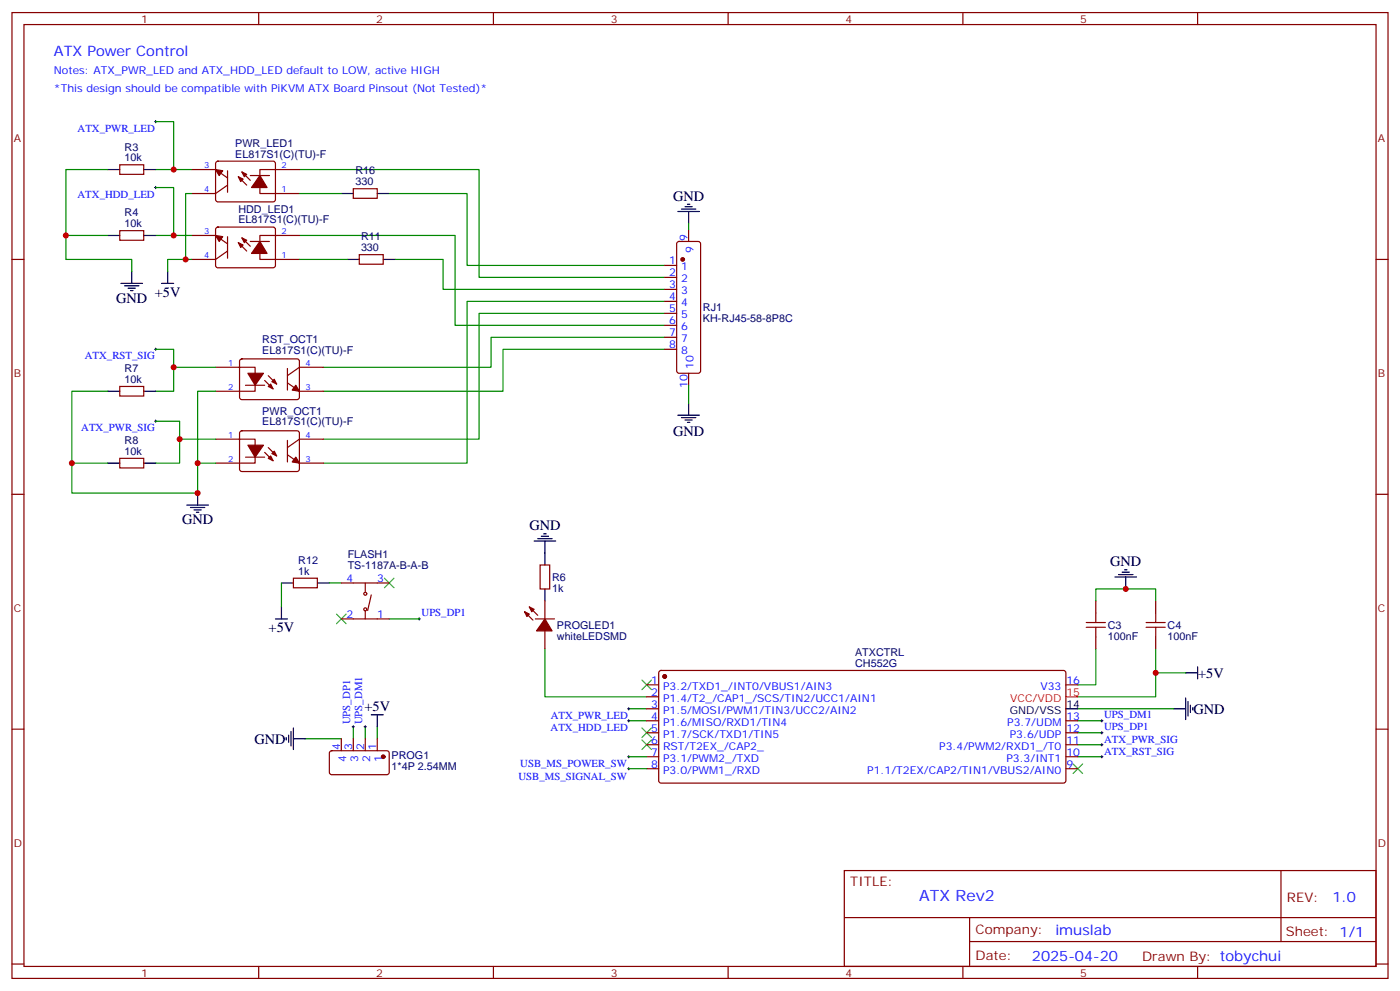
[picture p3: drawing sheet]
<svg xmlns="http://www.w3.org/2000/svg" width="412mm" height="292mm" viewBox="0 0 412 292" stroke-linecap="round" stroke-linejoin="round" font-family="sans-serif">
<g fill="none" stroke="#870000" stroke-width=".35">
<path d="M3.5 3.7h405.4v284.3h-405.4zM7.1 7.2h398.2v277.3h-398.2zM76.2 3.7v3.5M145.3 3.7v3.5M214.5 3.7v3.5M283.6 3.7v3.5M352.8 3.7v3.5M35.3 48.5h7v2.8h-7zM56.4 49.9h7.1l3.5 2.5M63.7 47.7l.5-.3 16.5 .1 .4 .7v10.8l-.7 .4h-16.5l-.4-.7v-10.5zM67 50.3v6.3M67 54.5l-3.5 2.5h-7.1"/>
<path d="M70.2 52l2.5 2.5M71.3 50.6l2.4 2.5M73.7 51.7h5.7M88.2 49.9h-11.6v7.1h11.6M104.1 55.6h7v2.8h-7zM3.5 76.4h3.6M35.3 67.9h7v2.8h-7zM56.4 69.3h7.1l3.5 2.5M63.7 67.1l.5-.2h16.5l.4 .7v10.8l-.7 .4h-16.5l-.4-.7v-10.5zM67 73.9l-3.5 2.5h-7.1M67 69.7v6.3M70.2 71.4l2.5 2.5"/>
<path d="M71.3 70l2.4 2.5M73.7 71.1h5.7M88.2 69.3h-11.6v7.1h11.6M105.8 75h7.1v2.8h-7.1zM195.8 78.1h3.5M199.6 71.3l.4-.2h5.7l.5 .2 .2 .5v37.4l-.3 .5-.4 .2h-5.7l-.5-.2-.2-.5v-37.4zM202.8 67.6v3.5M405.3 76.4h3.6M195.8 81.7h3.5M195.8 85.2h3.5M195.8 88.7h3.5M195.8 92.3h3.5"/>
<path d="M195.8 95.8h3.5M195.8 99.3h3.5M35.3 113.8h7v2.8h-7zM63.5 108.1h11.6v7.1h-11.6M70.8 105.9l.5-.2h16.5l.4 .7-.1 10.8-.6 .5-16.5-.1-.4-.7v-10.5zM72.3 113.4h5.7M78 112l2.4 2.5M79 110.6l2.5 2.5M84.7 112.7l3.5 2.5h7M84.7 108.5v6.3M95.2 108.1h-7l-3.5 2.5M195.8 102.8h3.5"/>
<path d="M202.8 109.9v3.5M35.3 134.9h7v2.9h-7zM63.5 129.3h11.6v7h-11.6M70.8 127l.5-.2 16.5 .1 .4 .6-.1 10.9-.6 .4h-16.5l-.4-.7v-10.6zM72.3 134.6h5.7M78 133.2l2.4 2.4M79 131.8l2.5 2.4M84.7 129.6v6.4M84.7 133.9l3.5 2.4h7M95.2 129.3h-7l-3.5 2.5M3.5 145.5h3.6M405.3 145.5h3.6"/>
<path d="M86.4 170.2h7.1v2.8h-7.1zM100.5 171.6h14.2M107.6 171.6v2.5M107.6 179.7v2.5M109.4 175.2l-1.1 4.5M155.9 178.7l2.5 2.5M159.1 166.3h2.8v7.1h-2.8zM160.5 176.9v5.3M322.8 176.9v3.5M340.4 176.9v3.5M100.5 182.2h14.2M154.5 180.1l2.5 2.5"/>
<path d="M157.7 182.2h5.6M160.5 185.7v5.3M194.3 197.6l.4-.2h118.8l.5 .7-.1 32-.6 .4h-118.8l-.5-.7v-31.7zM322.8 187.5v3.5M340.4 187.5v3.5M3.5 214.7h3.6M100.5 217.5v3.5M104.1 217.5v3.5M107.6 217.5v3.5M111.1 217.5v3.5M190.5 201.6h3.5M190.5 205.1h3.5"/>
<path d="M190.5 208.7h3.5M190.5 212.2h3.5M190.5 215.7h3.5M190.5 219.3h3.5M314 201.6h3.5M314 212.2h3.5M314 215.7h3.5M314 219.3h3.5M405.3 214.7h3.6M97.2 221.2l.5-.2 16.5 .1 .5 .6-.1 5.9-.7 .5-16.5-.1-.4-.6v-5.7zM190.5 222.8h3.5M190.5 226.3h3.5"/>
<path d="M314 222.8h3.5M314 226.3h3.5M248.7 256.3h156.6v28.2h-156.6zM377.3 256.3v20.9M248.7 270.1h156.5M285.6 277.2h119.6M285.6 270.1v14.2M3.5 283.8h3.6M76.2 284.5v3.5M145.3 284.5v3.5M214.5 284.5v3.5M283.6 284.5v3.5"/>
<path d="M352.8 284.5v3.5M405.3 283.8h3.6"/>
<circle cx="107.6" cy="179.4" r=".44"/>
<circle cx="107.6" cy="174.8" r=".44"/>
</g>
<g fill="none" stroke="#008700" stroke-width=".35">
<path d="M45.9 35.8h5.3v14.1M31.7 49.9h-12.3v26.5h19.4v3.5M45.9 55.2h5.3v14.1M45.9 49.9h10.5M56.4 57h-1.7v19.4M88.2 49.9h52.9v31.8h54.7M88.2 57h12.3M114.7 57h22.9v21.1h58.2M19.4 69.3h12.3M45.9 69.3h10.5M56.4 76.4h-7v3.5M88.2 69.3h45.9v26.5h61.7"/>
<path d="M88.2 76.4h14.1M116.4 76.4h14.1v8.8h65.3M202.8 65.8v1.8M195.8 99.3h-51.2v8.8h-49.4M195.8 92.3h-54.7v37h-45.9M195.8 88.7h-58.2v47.6h-42.4M31.7 115.2h-10.5v21.1h10.5M45.9 102.8h5.3v5.3M63.5 108.1h-12.3v7.1h-5.3M63.5 115.2h-5.3v30h-37v-8.9M195.8 102.8h-47.6v12.4h-53M202.8 113.4v5.3"/>
<path d="M45.9 124h7v5.3M58.2 136.3h5.3M63.5 129.3h-10.6v7h-7M82.9 171.6v7.1M97 171.6h3.5M322.8 176.9v-3.5h17.6v3.5M114.7 182.2h8.8M160.5 191v14.1h30M322.8 191v10.6h-5.3M340.4 191v14.1h-22.9M340.4 198.1h8.8M90 217.5h10.5"/>
<path d="M104.1 214v3.5M107.6 214v3.5M111.1 214v3.5M185.2 208.7h5.3M185.2 212.2h5.3M317.5 208.7h28.2M317.5 219.3h7.1M317.5 215.7h7.1M317.5 212.2h7.1M185.2 222.8h5.3M185.2 226.3h5.3M317.5 222.8h7.1"/>
</g>
<g fill="none" stroke="#000" stroke-width=".29">
<path d="M45.5 35.8h.7M45.9 35.5v.7M45.5 55.2h.7M45.9 54.9v.7M45.5 102.8h.7M45.9 102.5v.7M45.5 124h.7M45.9 123.6v.8M123.1 182.2h.7M123.5 181.9v.7M103.7 214h.7M104.1 213.6v.7"/>
<path d="M107.2 214h.7M107.6 213.6v.7M184.9 212.2h.7M184.9 208.7h.7M185.2 208.3v.7M185.2 211.8v.7M324.2 212.2h.7M324.2 215.7h.7M324.2 219.3h.7M324.6 211.8v.7M324.6 215.4v.7M324.6 218.9v.7"/>
<path d="M184.9 222.8h.7M184.9 226.3h.7M185.2 222.4v.7M185.2 226v.7M324.2 222.8h.7M324.6 222.4v.7"/>
</g>
<g fill="#870000" stroke="#870000" stroke-width=".35">
<path d="M87.1 113.4l1.1 1.8-2.1-.4z"/>
<path d="M79 113.8l.7-.7 .7 1.4z"/>
<path d="M80.1 112.4l.7-.7 .7 1.4z"/>
<path d="M73 109.9h4.6l-2.5 3.5z"/>
<path d="M87.1 134.6l1.1 1.7-2.1-.3z"/>
<path d="M79 134.9l.7-.7 .7 1.4z"/>
<path d="M80.1 133.5l.7-.7 .7 1.4z"/>
<path d="M73 131.1h4.6l-2.5 3.5z"/>
<path d="M63.5 69.3l2.1 .4-1 1.4z"/>
<path d="M71.3 70l1.4 .7-.7 .7z"/>
<path d="M70.2 71.4l1.4 .7-.7 .7z"/>
<path d="M76.6 71.1l2.1 3.5h-4.6z"/>
<path d="M63.5 49.9l2.1 .4-1 1.4z"/>
<path d="M71.3 50.6l1.4 .7-.7 .7z"/>
<path d="M70.2 52l1.4 .7-.7 .7z"/>
<path d="M76.6 51.7l2.1 3.5h-4.6z"/>
<path d="M155.9 178.7l1.4 .7-.7 .7z"/>
<path d="M154.5 180.1l1.4 .7-.7 .7z"/>
<path d="M160.5 182.2l2.1 3.5h-4.6z"/>
<circle cx="201.1" cy="76.4" r=".53"/>
<circle cx="112.9" cy="222.8" r=".53"/>
<circle cx="195.8" cy="199.1" r=".53"/>
</g>
<g fill="none" stroke="#000" stroke-width=".35">
<path d="M31.7 49.9h3.6M42.3 49.9h3.6M100.5 57h3.6M111.1 57h3.6M31.7 69.3h3.6M38.8 79.9v3.5M42.3 69.3h3.6M49.4 79.9v3.5M102.3 76.4h3.5M112.9 76.4h3.5M199.7 62.3h6.3M200.7 61.6h4.3"/>
<path d="M201.8 60.9h2.1M202.5 60.1h.7M202.8 62.3v3.5M35.6 83.4h6.4M36.7 84.1h4.2M37.7 84.8h2.2M38.5 85.5h.7M47.6 83.4h3.6M31.7 115.2h3.6M42.3 115.2h3.6M202.8 118.7v3.5M31.7 136.3h3.6"/>
<path d="M42.3 136.3h3.6M199.7 122.2h6.3M200.7 122.9h4.3M201.8 123.6h2.1M202.5 124.4h.7M55 148.7h6.4M56.1 149.4h4.2M57.1 150.1h2.2M57.9 150.8h.7M58.2 145.2v3.5M157.3 159.3h6.4M158.4 158.6h4.2"/>
<path d="M159.5 157.9h2.1M160.2 157.2h.7M160.5 159.3v7M82.9 171.6h3.5M82.9 178.7v3.5M93.5 171.6h3.5M160.5 173.4v3.5M328.4 169.9h6.4M329.5 169.2h4.2M330.6 168.5h2.1M331.3 167.7h.7M331.6 169.9v3.5"/>
<path d="M81.1 182.2h3.6M349.2 198.1h3.6M352.8 196.3v3.5M84.3 217.1v.7M85 216.4v2.1M85.7 215.4v4.2M86.4 217.5h3.6M86.4 214.3v6.4M109.4 210.4h3.5M111.1 210.4v3.6M314 208.7h3.5M345.7 208.7h3.5"/>
<path d="M349.2 205.5v6.3M350 206.6v4.2M350.7 207.6v2.1M351.4 208.3v.7"/>
</g>
<path d="M113.2 170.2l2.9 2.8M116.1 170.2l-2.9 2.8M99.1 180.8l2.9 2.8M102 180.8l-2.9 2.8M189.1 200.2l2.8 2.8M189.1 214.3l2.8 2.8M189.1 217.8l2.8 2.9M191.9 200.2l-2.8 2.8M191.9 214.3l-2.8 2.8M191.9 217.8l-2.8 2.9M316.1 224.9l2.8 2.8M318.9 224.9l-2.8 2.8" fill="none" stroke="#3c3" stroke-width=".35"/>
<path d="M320 183.3h5.6M320 184.7h5.6M322.8 180.4v2.9M322.8 184.7v2.8M337.6 183.3h5.7M337.6 184.7h5.7M340.4 180.4v2.9M340.4 184.7v2.8" fill="none" stroke="#a10000" stroke-width=".35"/>
<path d="M314 205.1h3.5" fill="none" stroke="#f00" stroke-width=".35"/>
<g fill="#c00">
<circle cx="51.2" cy="49.9" r=".88"/>
<circle cx="51.2" cy="69.3" r=".88"/>
<circle cx="19.4" cy="69.3" r=".88"/>
<circle cx="54.7" cy="76.4" r=".88"/>
<circle cx="52.9" cy="129.3" r=".88"/>
<circle cx="51.2" cy="108.1" r=".88"/>
<circle cx="58.2" cy="136.3" r=".88"/>
<circle cx="21.2" cy="136.3" r=".88"/>
<circle cx="58.2" cy="145.2" r=".88"/>
<circle cx="331.6" cy="173.4" r=".88"/>
<circle cx="340.4" cy="198.1" r=".88"/>
</g>
<text font-size="4.6" fill="#00f" x="270.8" y="265.3">ATX Rev2</text>
<g font-size="4.2" fill="#00f">
<text x="15.9" y="16.4">ATX Pow</text>
<text x="34.3" y="16.4">er Control</text>
<text x="392.5" y="265.6">1.0</text>
<text x="310.9" y="275.1">imuslab</text>
<text x="304" y="282.9">2025-04-20</text>
</g>
<g font-size="4.2">
<text x="198.3" y="59.1">GND</text>
<text x="34.2" y="89.1">GND</text>
<text x="45.6" y="87.4">+5V</text>
<text x="198.3" y="128.3">GND</text>
<text x="53.6" y="154.3">GND</text>
<text x="155.9" y="156.1">GND</text>
<text x="327" y="166.6">GND</text>
<text x="79.1" y="186.2">+5V</text>
<text x="353" y="199.5">+5V</text>
<text x="107.3" y="209.3">+5V</text>
<text x="351.5" y="210.1">GND</text>
<text x="75" y="218.9">GND</text>
</g>
<g font-size="3.9" fill="#800">
<text x="250.5" y="260.9">TITLE:</text>
<text x="379.1" y="265.6">REV:</text>
<text x="287.4" y="275.1">Company:</text>
<text x="378.7" y="275.7">Sheet: 1/1</text>
<text x="287.4" y="282.8">Date:</text>
<text x="336.4" y="282.8">Draw</text>
<text x="346.6" y="282.8">n By: tobychui</text>
</g>
<g font-size="3.2" fill="#800">
<text x="41.6" y="6.7">1</text>
<text x="110.8" y="6.7">2</text>
<text x="179.9" y="6.7">3</text>
<text x="249.1" y="6.7">4</text>
<text x="318.2" y="6.7">5</text>
<text x="4.1" y="41.8">A</text>
<text x="405.9" y="41.8">A</text>
<text x="4.1" y="110.9">B</text>
<text x="405.9" y="110.9">B</text>
<text x="4.1" y="180.1">C</text>
<text x="405.9" y="180.1">C</text>
<text x="4.1" y="249.2">D</text>
<text x="405.9" y="249.2">D</text>
<text x="41.6" y="287.5">1</text>
<text x="110.8" y="287.5">2</text>
<text x="179.9" y="287.5">3</text>
<text x="249.1" y="287.5">4</text>
<text x="318.2" y="287.5">5</text>
</g>
<g font-size="3.2" fill="#00f">
<text x="15.9" y="21.7">Notes: ATX_PWR_LED and ATX_HDD_LED default to LOW, active HIGH</text>
<text x="15.9" y="27">*This design should be compatible w</text>
<text x="74.6" y="27">ith PiKVM ATX Board Pinsout (Not Tested)*</text>
<text x="22.9" y="38.9">ATX_PWR_LED</text>
<text x="22.8" y="58.3">ATX_HDD_LED</text>
<text x="202.5" y="70.9" transform="rotate(-90 202.5 70.9)">9</text>
<text x="197.1" y="77.8">1</text>
<text x="204.3" y="74.4" transform="rotate(-90 204.3 74.4)">9</text>
<text x="197.1" y="81.3">2</text>
<text x="200.6" y="79.6">1</text>
<text x="200.6" y="83.1">2</text>
<text x="197.1" y="84.8">3</text>
<text x="197.1" y="88.4">4</text>
<text x="200.6" y="86.6">3</text>
<text x="197.1" y="91.9">5</text>
<text x="197.1" y="95.4">6</text>
<text x="200.6" y="90.1">4</text>
<text x="200.6" y="93.7">5</text>
<text x="197.1" y="99">7</text>
<text x="200.6" y="97.2">6</text>
<text x="200.6" y="100.7">7</text>
<text x="25" y="105.8">ATX_RST_SIG</text>
<text x="197.1" y="102.5">8</text>
<text x="200.6" y="104.2">8</text>
<text x="204.3" y="108.6" transform="rotate(-90 204.3 108.6)">10</text>
<text x="202.5" y="114.1" transform="rotate(-90 202.5 114.1)">10</text>
<text x="23.9" y="126.9">ATX_PWR_SIG</text>
<text x="102.1" y="171.3">4</text>
<text x="111.1" y="171.3">3</text>
<text x="102.1" y="181.9">2</text>
<text x="111.1" y="181.9">1</text>
<text x="124.2" y="181.3">UPS_DP1</text>
<text x="191.8" y="201.3">1</text>
<text x="195.3" y="203">P3.2/TXD1_/INT0/VBUS1/AIN3</text>
<text x="306.5" y="203">V33</text>
<text x="314.1" y="201.3">16</text>
<text x="191.8" y="204.8">2</text>
<text x="191.8" y="208.3">3</text>
<text x="195.3" y="206.6">P1.4/T2_/CAP1_/SCS/TIN2/UCC1/AIN1</text>
<text x="103.2" y="213.3" transform="rotate(-90 103.2 213.3)">UPS_DP1</text>
<text x="106.7" y="213.3" transform="rotate(-90 106.7 213.3)">UPS_DM1</text>
<text x="162.2" y="215.3">ATX_HDD_LED</text>
<text x="162.2" y="211.8">ATX_PWR_LED</text>
<text x="191.8" y="211.8">4</text>
<text x="191.8" y="215.4">5</text>
<text x="195.3" y="210.1">P1.5/MOSI/PWM1/TIN3/UCC2/AIN2</text>
<text x="195.3" y="213.6">P1.6/MISO/RXD1/TIN4</text>
<text x="296.7" y="213.6">P3.7/UDM</text>
<text x="314.1" y="215.4">12</text>
<text x="314.1" y="211.8">13</text>
<text x="325.3" y="211.3">UPS_DM1</text>
<text x="325.3" y="214.8">UPS_DP1</text>
<text x="100.2" y="220.8" transform="rotate(-90 100.2 220.8)">4</text>
<text x="103.7" y="220.8" transform="rotate(-90 103.7 220.8)">3</text>
<text x="107.2" y="220.8" transform="rotate(-90 107.2 220.8)">2</text>
<text x="110.8" y="220.8" transform="rotate(-90 110.8 220.8)">1</text>
<text x="191.8" y="218.9">6</text>
<text x="195.3" y="217.1">P1.7/SCK/TXD1/TIN5</text>
<text x="195.3" y="220.7">RST/T2EX_/CAP2_</text>
<text x="276.7" y="220.7">P3.4/PWM2/RXD1_/T0</text>
<text x="297.4" y="217.1">P3.6/UDP</text>
<text x="314.1" y="218.9">11</text>
<text x="325.3" y="218.6">ATX_PWR_SIG</text>
<text x="102" y="224.3" transform="rotate(-90 102 224.3)">4</text>
<text x="105.5" y="224.3" transform="rotate(-90 105.5 224.3)">3</text>
<text x="109" y="224.3" transform="rotate(-90 109 224.3)">2</text>
<text x="112.5" y="224.3" transform="rotate(-90 112.5 224.3)">1</text>
<text x="153.3" y="225.9">USB_MS_POWER_SW</text>
<text x="191.8" y="222.4">7</text>
<text x="191.8" y="226">8</text>
<text x="195.3" y="224.2">P3.1/PWM2_/TXD</text>
<text x="195.3" y="227.7">P3.0/PWM1_/RXD</text>
<text x="255.5" y="227.7">P1.1/T2EX/CAP2/TIN1/VBUS2/AIN0</text>
<text x="296.4" y="224.2">P3.3/INT1</text>
<text x="314.1" y="226">9</text>
<text x="314.1" y="222.4">10</text>
<text x="325.3" y="222.1">ATX_RST_SIG</text>
<text x="152.7" y="229.5">USB_MS_SIGNAL_SW</text>
</g>
<g font-size="3.2" fill="#000080">
<text x="36.7" y="47.4">10k</text>
<text x="36.7" y="44.3">R3</text>
<text x="69.3" y="46.4">EL817S1(C)(TU)-F</text>
<text x="69.3" y="43.3">PWR_LED1</text>
<text x="104.7" y="51.3">R16</text>
<text x="104.7" y="54.5">330</text>
<text x="36.7" y="63.7">R4</text>
<text x="70.2" y="65.8">EL817S1(C)(TU)-F</text>
<text x="70.2" y="62.7">HDD_LED1</text>
<text x="36.7" y="66.9">10k</text>
<text x="106.3" y="70.7">R11</text>
<text x="106.3" y="73.9">330</text>
<text x="207.1" y="94.9">KH-RJ45-58-8P8C</text>
<text x="207.1" y="91.7">RJ1</text>
<text x="77.3" y="100.9">RST_OCT1</text>
<text x="77.3" y="104.1">EL817S1(C)(TU)-F</text>
<text x="36.7" y="112.7">10k</text>
<text x="36.7" y="109.6">R7</text>
<text x="77.3" y="125.2">EL817S1(C)(TU)-F</text>
<text x="77.3" y="122.1">PWR_OCT1</text>
<text x="36.7" y="130.8">R8</text>
<text x="36.7" y="133.9">10k</text>
<text x="87.9" y="166">R12</text>
<text x="102.4" y="167.5">TS-1187A-B-A-B</text>
<text x="102.4" y="164.4">FLASH1</text>
<text x="87.9" y="169.2">1k</text>
<text x="162.6" y="171">R6</text>
<text x="162.6" y="174.2">1k</text>
<text x="164" y="185.1">PROGLED1</text>
<text x="326.3" y="185.1">C3</text>
<text x="344" y="185.1">C4</text>
<text x="164" y="188.3">whiteLEDSMD</text>
<text x="326.3" y="188.3">100nF</text>
<text x="344" y="188.3">100nF</text>
<text x="251.9" y="196.3">CH552G</text>
<text x="251.9" y="193.2">ATXCTRL</text>
<text x="115.4" y="226.7">1*4P 2.54MM</text>
<text x="115.4" y="223.6">PROG1</text>
</g>
<g font-size="3.2" fill="#f00">
<text x="297.6" y="206.6">VCC/VDD</text>
<text x="314.1" y="204.8">15</text>
</g>
<g font-size="3.2">
<text x="314.1" y="208.3">14</text>
<text x="297.4" y="210.1">GND/VSS</text>
</g>
<g font-size="2.5" fill="#00f">
<text x="60.2" y="49.6">3</text>
<text x="82.9" y="49.6">2</text>
<text x="60.2" y="56.6">4</text>
<text x="82.9" y="56.6">1</text>
<text x="60.2" y="69">3</text>
<text x="82.9" y="69">2</text>
<text x="60.2" y="76">4</text>
<text x="82.9" y="76">1</text>
<text x="67.2" y="107.8">1</text>
<text x="90" y="107.8">4</text>
<text x="67.2" y="114.8">2</text>
<text x="90" y="114.8">3</text>
<text x="67.2" y="128.9">1</text>
<text x="90" y="128.9">4</text>
<text x="67.2" y="136">2</text>
<text x="90" y="136">3</text>
</g>
</svg>
